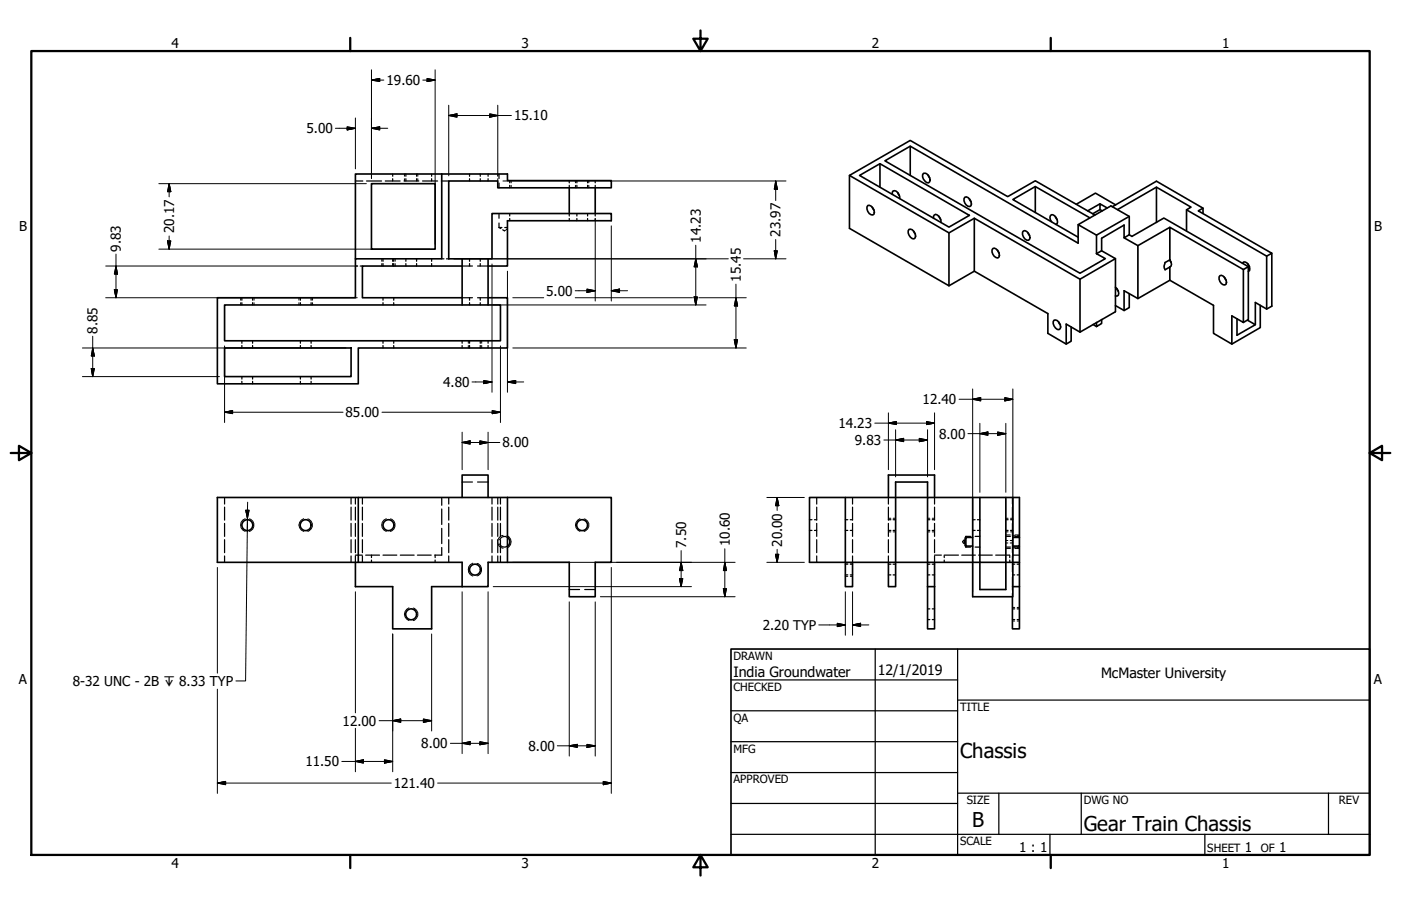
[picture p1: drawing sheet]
<svg xmlns="http://www.w3.org/2000/svg" width="432mm" height="279mm" viewBox="0 0 432 279" stroke-linecap="round" stroke-linejoin="round" font-family="sans-serif">
<!-- layer: Hidden (ANSI) -->
<g fill="none" stroke="#000" stroke-width=".38">
<path d="M109.5 55.8h2.3M113 55.8h4.6M118.7 55.8h4.6M121 53.7v.7M121 55.1v.7M124.5 55.8h4.6M125.1 53.7v.7M125.1 55.1v.7M128.4 53.7v.7M128.4 55.1v.7M130.2 55.8h4.7M133 53.7v.7"/>
<path d="M133 55.1v.7M136 55.8h2.3M144.7 53.7v.7M144.7 55.1v.7M148 53.7v.7M148 55.1v.7M150.4 53.7v.7M150.4 55.1v.7M153.8 53.7v1.4M153.8 56.5v1.4M157.1 55.7v.7M157.1 57.2v.7"/>
<path d="M175.5 55.7v.7M175.5 57.2v.7M177.8 55.7v.7M177.8 57.2v.7M181.1 55.7v.7M181.1 57.2v.7M183.5 55.7v.7M183.5 57.2v.7M118 79.8v.8M121 79.8v.8M121.3 79.8v.8M125.1 79.8v.8"/>
<path d="M128.4 79.8v.8M133 79.8v.8M136.1 79.8h.7M137.6 79.8h.7M144.7 79.8v.8M148 79.8v.8M153.8 70.2h.9M153.8 65.8v1.5M153.8 68.8v1.4M153.8 70.2l.6 .3M154.9 70.9l.5 .3 .4-.2M155.6 70.2h.8"/>
<path d="M156.4 70.6l-.3 .2M157.1 65.8v.8M157.1 67.4v.7M175.5 65.8v.8M175.5 67.4v.7M177.8 65.8v.8M177.8 67.4v.7M181.1 65.8v.8M181.1 67.4v.7M183.5 65.8v.8M183.5 67.4v.7M74.5 91.8v.8"/>
<path d="M74.5 93.3v.7M77.9 91.8v.8M77.9 93.3v.7M92.6 91.8v.8M92.6 93.3v.7M95.9 91.8v.8M95.9 93.3v.7M109.5 82h.7M111 82h.7M118 81.3v.7M118 91.8v.8M118 93.3v.7"/>
<path d="M121 81.3v.7M121.3 81.3v.7M121.3 91.8v.8M121.3 93.3v.7M125.1 81.3v.7M128.4 81.3v.7M133 81.3v.7M142.4 82h3.2M142.4 91.8h3.2M144.7 81.3v.7M144.7 91.8v.8M144.7 93.3v.7"/>
<path d="M147.2 82h3.2M147.2 91.8h3.2M148 81.3v.7M148 91.8v.8M148 93.3v.7M74.5 105.1v.8M74.5 106.6v.7M74.5 116.1v.8M74.5 117.6v.8M77.9 105.1v.8M77.9 106.6v.7M77.9 116.1v.8"/>
<path d="M77.9 117.6v.8M92.6 105.1v.8M92.6 106.6v.7M92.6 116.1v.8M92.6 117.6v.8M95.9 105.1v.8M95.9 106.6v.7M95.9 116.1v.8M95.9 117.6v.8M118 105.1v.8M118 106.6v.7M121.3 105.1v.8"/>
<path d="M121.3 106.6v.7M142.4 105.1v.8M142.4 106.6v.7M144.7 105.1v.8M144.7 106.6v.7M148 105.1v.8M148 106.6v.7M150.4 105.1v.8M150.4 106.6v.7M69.2 153.4v2M69.2 156.4v4M108.2 153.4v2"/>
<path d="M108.2 156.4v4M109.5 153.4v2M109.5 156.4v4M111.7 153.4v2M111.7 156.4v4M136.1 153.4v2.4M136.1 157v4.7M138.3 153.4v2M138.3 156.4v4M142.4 148.7h3.2M147.2 148.7h3.2M151.6 153.4v2"/>
<path d="M151.6 156.4v4M153.4 153.4v2M153.4 156.4v4M154.2 153.4v2M154.2 156.4v4M251.7 153.4v2M251.7 156.4v4M262.8 153.4v2M262.8 156.4v4M273.8 153.4v2M273.8 156.4v4M288 153.4v2"/>
<path d="M288 156.4v4M312 153.4v2M312 156.4v4M69.2 161.4v4M69.2 166.4v4M69.2 171.4v2M108.2 161.4v4M108.2 166.4v4M108.2 171.4v2M109.5 171.2h2.1M109.5 161.4v4M109.5 166.4v4"/>
<path d="M109.5 171.4v2M111.7 161.4v4M111.7 166.4v4M111.7 171.4v2M112.7 171.2h4.3M114.5 171.2v.8M114.5 172.7v.7M118 171.2h4.3M123.4 171.2h4.2M128.7 171.2h4.2M134.1 171.2v.8M134.1 172.7v.7"/>
<path d="M136.1 168.8v2.4h-2.1M136.1 162.9v4.7M138.3 161.4v4M138.3 166.4v4M138.3 171.4v2M151.6 161.4v4M151.6 166.4v4M151.6 171.4v2M153.4 161.4v4M153.4 166.4v4M153.4 171.4v2M154 167.8a1.53 1.53 0 0 0 2.4 .6"/>
<path d="M154.2 161.4v4M154.2 166.4v4M154.2 171.4v2M156.4 165.7a1.59 1.59 0 0 0-2.4 .7M249.5 160.3h.8M249.5 163.6h.8M251 160.3h.7M251 163.6h.7M251.7 161.4v4M251.7 166.4v4M251.7 171.4v2M260.5 177.3h.8"/>
<path d="M260.5 174h.8M260.5 160.3h.8M260.5 163.6h.8M262.1 177.3h.7M262.1 174h.7M262.1 160.3h.7M262.1 163.6h.7M262.8 161.4v4M262.8 166.4v4M262.8 171.4v2M273.8 161.4v4M273.8 166.4v4"/>
<path d="M273.8 171.4v2M273.8 177.3h.8M273.8 174h.8M273.8 160.3h.8M273.8 163.6h.8M275.3 177.3h.7M275.3 174h.7M275.3 160.3h.7M275.3 163.6h.7M285.9 177.3h.7M285.9 174h.7M285.9 160.3h.7"/>
<path d="M285.9 163.6h.7M287.3 177.3h.7M287.3 174h.7M287.3 160.3h.7M287.3 163.6h.7M288 171.2h2.1M288 161.4v4M288 166.4v4M288 171.4v2M291 171.2v.8M291 172.7v.7M291.2 171.2h4.2"/>
<path d="M296.4 171.2h4.2M297.1 166.6l-.4 .5 .4 .5M297.4 168.2l.3 .5M297.7 165.4v.3M297.7 168.4v.1M297.7 168.7h.1M297.7 165.4h1.4M297.7 168.7h1.4M297.7 165.4l-.3 .6M299.8 160.3h.7M299.8 163.6h.7M300.5 165.4h1.5"/>
<path d="M300.5 168.7h1.5M301.2 160.3h.8M301.2 163.6h.8M301.6 171.2h4.2M306.9 171.2h4.2M310 165.4h1.4M310 168.7h1.4M310 160.3h.7M310 163.6h.7M311.2 171.2v.8M311.2 172.7v.7M311.5 160.3h.7"/>
<path d="M311.5 163.6h.7M312 161.4v4M312 166.4v4M312 171.4v5M312 177.9v4.1M312 177.3h.7M312 174h.7M312.1 171.2h2.1M312.8 165.4h1.4M312.8 168.7h1.4M313.5 177.3h.7M313.5 174h.7"/>
<path d="M175.5 181.8h3.1M180.2 181.8h3.3M285.9 187.8h.7M285.9 191.1h.7M287.3 187.8h.7M287.3 191.1h.7M312 180.9h.2M312 183v1M312 187.8h.7M312 191.1h.7M313.5 187.8h.7M313.5 191.1h.7"/>
</g>
<!-- layer: Visible (ANSI) -->
<g fill="none" stroke="#000" stroke-width=".51">
<path d="M114.5 56.6h19.6v20.2h-19.6zM136.1 53.7h-26.6v26.1M136.1 53.7h20.3v2h32v2.2h-35v-2.1h-15.1v24h13.3v-14h36.8v2.3h-32v13.9h-6M136.1 53.7v26.1h-26.6v12h-42.5v26.6h43.4v-11.1h46v-15.5h-6M175.5 57.9v7.9M183.5 57.9v7.9M261.8 54.1v16.3l30.7 17.7 7.8-4.5 22.7 13.1v6.1l5.6 3.3M264.9 54.1l6.3-3.6 27.6 15.9-6.3 3.6zM271.2 50.5v7.2M275 59.9l.2-1a1.92 1.92 0 0 1 2.1 2.3M276.7 59.4l.5 .9M280.5 45.1v9"/>
<path d="M284.6 53.5a1.82 1.82 0 0 1 1.8 .9 1.82 1.82 0 0 1-.2 2 2.05 2.05 0 0 1-1.6-2.9zM286 54l.6 .9M319.1 57.5v8M356.4 57.7v10.9M142.4 79.8v14.2h8v-14.2M267.5 63.4a2.01 2.01 0 0 1 1.9 2.6l-.4 .3a2.02 2.02 0 0 1-1.5-2.9zM268.8 63.9l.6 .9M280.2 70.7a1.99 1.99 0 0 1 1.9 2.6l-.4 .4a2.06 2.06 0 0 1-1.5-3zM281.6 71.2l.5 1M287.7 67.2l.3-.9a1.36 1.36 0 0 1 1.8 1l.2 1.3M289.4 66.7l.5 1M292.5 71.8v16.3"/>
<path d="M297.4 60.8a1.77 1.77 0 0 1 2 2.1l-.1 .5-.4 .3a1.98 1.98 0 0 1-1.5-2.9zM298.7 61.3l.6 .9M300.3 67.3v16.3M306 76.6a1.59 1.59 0 0 1 1.9 1.4v1.2l-.4 .4a2.06 2.06 0 0 1-1.5-3zM307.4 77.1l.6 1M315.4 71.2a1.76 1.76 0 0 1 2 2.1l-.1 .6-.4 .2a1.98 1.98 0 0 1-1.5-2.9zM316.7 71.7l.6 .9M324.1 68.4a1.43 1.43 0 0 1-.1-2.2 2.16 2.16 0 0 1 1.8 2.8l-.4 .2M325.2 66.8l.6 1M331.7 63l5.9-3.4 6.3 3.6M332.3 69.3v5.7l-51.8-29.9-7.8 4.5 60.2 34.7 7.8-4.5-2.8-1.6M335.9 67.2l-16.8-9.7-6.9 4 20.1 11.7"/>
<path d="M337.4 66.3l-18.3-10.5-8.5 4.8-30.1-17.3-18.7 10.8 30.7 17.7 7.8-4.5 32.6 18.8 10.9-6.3-4.3-2.5M337.9 72.5v5.7M339 64.6l.7 .4M339 62.9l-3.8 2.1M341.2 64.1l-2.2-1.2v1.7l-2.2 1.3M342.8 63.8l13.6-7.9 14.4 8.3v1.6M343.8 79.8v16.3l-10.9 6.3-4.3-2.5v6.2l1.5-.9v-4.4M346.5 73.3l4.2 2.5v16.3M348 66.7l-10.1 5.8-5.6-3.2 10.1-5.8 5.6 3.2v5.7M348 72.4l-1.5 .9v-3.9l-7 4.1v3.8l-1.6 .9M348 72.4l.9 .5 9.8-5.7 26 15M360.6 70.1l-9.9 5.7"/>
<path d="M365.7 64.7v6.5M370.8 64.2l-1.5 .8 22.7 13.1-1.6 .9-24.7-14.3 1.4-.8-10.7-6.2-12 6.9M390.4 79v16.3M392 78.1v16.3l-1.6 .9-3.5-2v6.8M142.4 94h-73.2v11.1h85v-11.1h-3.8M142.4 82h-30.7v9.8h30.7M324.9 98.7a1.99 1.99 0 0 1 1.9 2.6l-.4 .4a2.06 2.06 0 0 1-1.5-3zM326.3 99.3l.5 .9M332.9 86.1v16.3M339.5 98.6v1.2l-1.6 .9v-1.3M343.8 88.6a2.22 2.22 0 0 1 .9 2.5l-.4 .2-.5-.1M344.1 88.9l.6 1"/>
<path d="M348 90.6v4.3l-1.5 .9-2.7-1.6M360.5 80.1l.4 .8M360.6 80.1v-10l22.6 13v16.3l-3.5-2v8.7l-5.7-3.3v-8.6l-13.4-7.8v-4M360.6 86.4l-9.9 5.7-4.2-2.4v6.1M360.6 80.1a1.42 1.42 0 0 1 0 2.3M360.6 80.1l-1.5 .9-.3 1.2 .3 1 1.5-.8M376 85a1.76 1.76 0 0 1 2 2.1l-.1 .5-.4 .3a1.98 1.98 0 0 1-1.5-2.9zM377.3 85.5l.6 .9M381.3 98.3v5.1l5.6-3.3-2.4-1.4M383 81.2l.2-.4a1.99 1.99 0 0 1 1.9 2.6l-.4 .3M383.2 83.1l1.5-.9v16.4l-1.5 .8M384.6 81.3l.5 1"/>
<path d="M388.4 94.2v6.8l-8.7 5.1M69.2 107.3h39v8.8h-39zM336.9 100.1l1 .6M110.4 153.4v20M142.4 153.4v-6.9h8v6.9M156.4 153.4h32v20h-4.9v10.6h-8v-10.6h-25.1v7.5h-8M156.4 153.4h-89.4v20h75.4v7.5M156.4 153.4v20M260.5 153.4v27.5h2.3v-7.5M273.8 153.4v-6.9h14.2v6.9M299.8 153.4v30.6h12.4v-30.6M302 153.4h12.2v12.3"/>
<path d="M310 153.4v28.4h-8v-28.4h-16.1v27.5M109.5 173.4v7.5h11.5v13h12v-13h9.4M156.4 165.7a1.68 1.68 0 0 1 0 2.8M273.8 173.4v7.5h2.2v-32.2h9.9v4.7h-36.4v20h64.7M288 173.4v7.5M297.7 165.7l-.2 .5a1.86 1.86 0 0 0 .2 2.2M299.8 165.7h-2.1v2.7h2.1M312.2 165.7h2M314.2 165.7v2.7h-2M314.2 168.4v12.5M285.9 180.9v13h2.1v-13M285.9 180.9h2.1"/>
<path d="M312.2 180.9h2M314.2 180.9v13h-2.2v-9.9"/>
<circle cx="76.2" cy="162" r="1.68"/>
<circle cx="94.2" cy="162" r="1.68"/>
<circle cx="119.7" cy="162" r="1.68"/>
<circle cx="146.4" cy="175.7" r="1.68"/>
<circle cx="179.4" cy="162" r="1.68"/>
<circle cx="126.7" cy="189.5" r="1.68"/>
</g>
<!-- layer: Hidden Narrow (ANSI) -->
<g fill="none" stroke="#000" stroke-width=".31">
<path d="M124.7 53.7v.7M124.7 55.1v.7M128.8 53.7v.7M128.8 55.1v.7M153.4 53.7v.7M153.4 55.1v.7M157.5 55.7v.7M157.5 57.2v.7M177.4 55.7v.7M177.4 57.2v.7M181.5 55.7v.7M181.5 57.2v.7"/>
<path d="M117.7 79.8v.8M121.8 79.8v.8M74.2 91.8v.8M74.2 93.3v.7M78.3 91.8v.8M78.3 93.3v.7M92.1 91.8v.8M92.1 93.3v.7M96.3 91.8v.8M96.3 93.3v.7M117.7 81.3v.7M121.8 81.3v.7"/>
<path d="M144.3 105.1v.8M144.3 106.6v.7M148.5 105.1v.8M148.5 106.6v.7M75.6 160a2.09 2.09 0 0 0-1.4 1.9 2.09 2.09 0 0 0 1.4 2M93.6 160a2.06 2.06 0 0 0-1.5 1.9 2.06 2.06 0 0 0 1.5 2M119.1 160a2.09 2.09 0 0 0-1.4 1.9 2.09 2.09 0 0 0 1.4 2M178.8 160a2.09 2.09 0 0 0-1.4 1.9 2.09 2.09 0 0 0 1.4 2M273.8 159.8h.8M275.3 159.8h.7M285.9 159.8h.7M287.3 159.8h.7"/>
<path d="M310 159.8h.7M311.5 159.8h.7M76.8 160a2.02 2.02 0 0 1 1.5 2 2.02 2.02 0 0 1-1.5 1.9M94.9 160a2.02 2.02 0 0 1 1.4 2 2.02 2.02 0 0 1-1.4 1.9M120.3 160a2.02 2.02 0 0 1 1.5 2 2.02 2.02 0 0 1-1.5 1.9M145.7 173.7a2.13 2.13 0 0 0-1.4 2 2.13 2.13 0 0 0 1.4 2M147 173.7a2.02 2.02 0 0 1 1.4 2 2.02 2.02 0 0 1-1.4 1.9M153.4 167.2a1.89 1.89 0 0 0 1.7 1.9M155.1 165.1a1.89 1.89 0 0 0-1.7 1.8M156.3 165.2a2.06 2.06 0 0 1 1.2 1.9 2.06 2.06 0 0 1-1.2 1.9M180 160a1.99 1.99 0 0 1 1.5 2 1.99 1.99 0 0 1-1.5 1.9M260.5 177.7h.8"/>
<path d="M260.5 173.6h.8M262.1 177.7h.7M262.1 173.6h.7M273.8 164h.8M275.3 164h.7M285.9 164h.7M287.3 164h.7M310 165h1.4M310 169.2h1.4M310 166.7h.6M310 167.4h.6M310 164h.7"/>
<path d="M311.3 166.7h.7M311.3 167.4h.7M311.5 164h.7M312.2 168.9h.7M312.2 165.2h.7M312.8 165h1.4M312.8 169.2h1.4M313.6 168.9h.6M313.6 165.2h.6M126 187.5a2.09 2.09 0 0 0-1.3 1.9 2.09 2.09 0 0 0 1.3 2M127.4 187.5a2.02 2.02 0 0 1 1.4 2 2.02 2.02 0 0 1-1.4 1.9M312 187.3h.7"/>
<path d="M312 191.5h.7M313.5 187.3h.7M313.5 191.5h.7"/>
</g>
<!-- layer: Border (ANSI) -->
<path d="M9.7 15.7h412.4v248h-412.4zM107.9 11.7v4M215.9 9.4v6.3l-2.2-3.8h4.4l-2.2 3.8M323.8 11.7v4M3.3 139.7h6.4l-3.9-2.2v4.4l3.9-2.2M422.1 139.7l3.9 2.2v-4.4l-3.9 2.2h6.4M107.9 263.7v4M215.9 263.7l2.2 3.8h-4.4l2.2-3.8v6.3M323.8 263.7v4" fill="none" stroke="#000" stroke-width=".7"/>
<!-- layer: Title (ANSI) -->
<g fill="none" stroke="#000" stroke-width=".38">
<path d="M225.3 209.7h69.8M225.3 219.2h69.8M269.7 200.2v63.5M295.1 215.9h127M295.1 200.2v63.5M225.3 228.7h69.8M225.3 238.3h69.8M225.3 257.3h196.8M225.3 247.8h69.8M295.1 244.6h127M307.8 244.6v12.7M323.6 257.3v6.4"/>
<path d="M333.2 244.6v12.7M371.3 257.3v6.4M409.4 244.6v12.7"/>
</g>
<path d="M225.3 200.2h196.8v63.5h-196.8z" fill="none" stroke="#000" stroke-width=".51"/>
<!-- layer: Symbol (ANSI) -->
<path d="M75.8 157.4h1l-.5 2.4zM76.3 159.8l-.6 50.2h-3M76.3 159.8l-.1 4.2M76.3 154.9v4.9" fill="none" stroke="#000" stroke-width=".31"/>
<path d="M75.8 157.4l.5 2.4zM75.8 157.4h1l-.5 2.4z" fill="#000" stroke="#000" stroke-width=".31"/>
<!-- layer: Dimension (ANSI) -->
<g fill="none" stroke="#000" stroke-width=".31">
<path d="M103.4 39.6h6.1M107 39.1l2.5 .5-2.5 .5zM109.5 36.4v15.7M114.5 24.7l2.5-.5v.9zM114.5 39.6l2.5-.5v1zM114.5 24.7h3.8M114.5 21.5v33.6M114.5 39.6h5M130.3 24.7h3.8M131.6 24.2l2.5 .5-2.5 .4zM134.1 21.5v53.7M138.3 35.6l2.5-.5v1z"/>
<path d="M138.3 35.6h19.3M138.3 32.4v21.8M150.9 35.1l2.5 .5-2.5 .5zM153.4 32.4v21.8M49 56.6h63.9M52.1 56.6l.5 2.5h-1zM52.1 56.6v4.1M155 55.8h87.3M239.1 55.8l.5 2.6h-1zM239.1 55.8v6M35.8 78.4v13.4M49 76.8h83.5"/>
<path d="M51.6 74.3h1l-.5 2.5zM52.1 72.8v4M139.9 79.8h84.6M183.5 67.5v25.3M188.4 69.7v23.1M214.4 79.8l.5 2.5h-1zM214.4 75.6v18.4M229.2 79.8h13.1M238.6 77.3h1l-.5 2.5zM239.1 73.9v5.9M32.6 91.8h77.5M32.6 82h77.5"/>
<path d="M35.2 89.3h1l-.4 2.5zM35.8 82l.4 2.5h-1zM151.6 81.4v39.6M152 94h65.6M156.4 83.6v37.4M158.1 91.8h9.5M177.3 89.7h6.2M177.3 91.8h36.1M180.9 89.2l2.6 .5-2.6 .5zM188.4 89.7l2.5-.5v1zM188.4 89.7h5M213.9 91.6h1l-.5 2.4z"/>
<path d="M215.4 91.8h14.6M226.8 91.8l.5 2.6h-1zM226.8 87.6v19.7M25.4 107.3h81.2M25.4 116.1h42.2M28.1 113.7h1l-.5 2.4zM28.6 107.3l.5 2.5h-1zM28.6 103.7v12.4M69.2 106.7v23.6M145.5 117.8h6.1M149.1 117.3l2.5 .5-2.5 .5zM154.2 106.7v23.6"/>
<path d="M156.4 117.8l2.5-.5v1zM156.4 117.8h5M158.1 107.3h71.9M226.3 104.8h1l-.5 2.5zM299.8 120v62.4M312.2 120v51.8M69.2 127.1l2.5-.5v1zM69.2 127.1h36.5M117.7 127.1h36.5M142.4 136.5l2.5-.5v1zM142.4 133.3v11.5M142.4 136.5h11.7"/>
<path d="M147.9 136l2.5 .5-2.5 .5zM150.4 133.3v11.5M151.7 126.6l2.5 .5-2.5 .5zM269.6 130.5h18.4M272.4 135.7h13.5M273.8 130.5l2.5-.5v.9zM273.8 127.3v17.5M276 135.7l2.5-.5v1zM276 132.5v14.6M283.3 135.2l2.6 .5-2.6 .5zM285.6 130l2.4 .5-2.4 .4zM285.9 132.5v14.6"/>
<path d="M288 127.3v17.5M295.6 123.1h16.6M298.3 133.7h11.7M299.8 123.1l2.5-.5v1zM302 133.7l2.5-.5v1zM302 130.6v21.2M307.5 133.2l2.5 .5-2.5 .5zM309.7 122.6l2.5 .5-2.5 .5zM310 130.6v21.2M236.3 153.4h11.6M239.5 153.4l.5 2.6h-1zM239.5 153.4v4"/>
<path d="M67 175v32.6M158.1 173.4h68.5M188.4 175v69.7M209.4 178.4h1l-.5 2.5zM209.9 173.4l.5 2.6h-1zM209.9 169.8v11.1M223.4 173.4l.5 2.6h-1zM223.4 169.2v14.8M236.3 173.4h11.6M239 170.9h1l-.5 2.5zM239.5 169.4v4M109.5 182.5v37.3"/>
<path d="M121 195.5v42.5M133 195.5v29.9M142.4 182.5v49.9M150.4 182.5v49.9M152 180.9h61.1M175.5 185.6v47.6M183.5 185.6v47.6M185 184h41.6M222.9 181.5h1l-.5 2.5zM252.3 192.7h8.2M258.1 192.2l2.4 .5-2.4 .5zM260.5 182.5v13.4"/>
<path d="M262.8 192.7l2.4-.5v1zM262.8 192.7h5M262.8 182.5v13.4M67 212.5v32.2M105.3 234.8h15.7M109.5 234.8l2.5-.5v1zM109.5 224.6v13.4M116.8 222.2h16.2M118.5 234.3l2.5 .5-2.5 .5zM121 222.2l2.5-.5v1.1zM130.5 221.7l2.5 .5-2.5 .6zM138.8 229.2h11.6"/>
<path d="M142.4 229.2l2.5-.5v1zM147.9 228.7l2.5 .5-2.5 .5zM171.8 230h11.7M175.5 230l2.4-.4v.9zM180.9 229.6l2.6 .4-2.6 .5zM67 241.5l2.5-.5v1zM67 241.5h53.6M134.9 241.5h53.5M185.9 241l2.5 .5-2.5 .5z"/>
</g>
<g fill="#000" stroke="#000" stroke-width=".31">
<path d="M114.5 24.7l2.5-.5zM114.5 24.7l2.5-.5v.9zM114.5 39.6l2.5-.5zM114.5 39.6l2.5-.5v1zM131.6 25.1l2.5-.4zM131.6 24.2l2.5 .5-2.5 .4zM138.3 35.6l2.5-.5zM138.3 35.6l2.5-.5v1zM150.9 36.1l2.5-.5zM150.9 35.1l2.5 .5-2.5 .5zM52.1 56.6l.5 2.5zM52.1 56.6l.5 2.5h-1z"/>
<path d="M107 40.1l2.5-.5zM107 39.1l2.5 .5-2.5 .5zM239.1 55.8l.5 2.6zM239.1 55.8l.5 2.6h-1zM51.6 74.3l.5 2.5zM51.6 74.3h1l-.5 2.5zM238.6 77.3l.5 2.5zM238.6 77.3h1l-.5 2.5zM35.2 89.3l.6 2.5zM35.2 89.3h1l-.4 2.5zM35.8 82l.4 2.5zM35.8 82l.4 2.5h-1z"/>
<path d="M180.9 90.2l2.6-.5zM180.9 89.2l2.6 .5-2.6 .5zM188.4 89.7l2.5-.5zM188.4 89.7l2.5-.5v1zM213.9 91.6l.5 2.4zM213.9 91.6h1l-.5 2.4zM214.4 79.8l.5 2.5zM214.4 79.8l.5 2.5h-1zM226.8 91.8l.5 2.6zM226.8 91.8l.5 2.6h-1zM28.1 113.7l.5 2.4zM28.1 113.7h1l-.5 2.4z"/>
<path d="M28.6 107.3l.5 2.5zM28.6 107.3l.5 2.5h-1zM149.1 118.3l2.5-.5zM149.1 117.3l2.5 .5-2.5 .5zM156.4 117.8l2.5-.5zM156.4 117.8l2.5-.5v1zM226.3 104.8l.5 2.5zM226.3 104.8h1l-.5 2.5zM69.2 127.1l2.5-.5zM69.2 127.1l2.5-.5v1zM142.4 136.5l2.5-.5zM142.4 136.5l2.5-.5v1z"/>
<path d="M147.9 137l2.5-.5zM147.9 136l2.5 .5-2.5 .5zM151.7 127.6l2.5-.5zM151.7 126.6l2.5 .5-2.5 .5zM273.8 130.5l2.5-.5zM273.8 130.5l2.5-.5v.9zM276 135.7l2.5-.5zM276 135.7l2.5-.5v1zM283.3 136.2l2.6-.5zM283.3 135.2l2.6 .5-2.6 .5zM285.6 130.9l2.4-.4zM285.6 130l2.4 .5-2.4 .4z"/>
<path d="M299.8 123.1l2.5-.5zM299.8 123.1l2.5-.5v1zM302 133.7l2.5-.5zM302 133.7l2.5-.5v1zM307.5 134.2l2.5-.5zM307.5 133.2l2.5 .5-2.5 .5zM309.7 123.6l2.5-.5zM309.7 122.6l2.5 .5-2.5 .5zM239.5 153.4l.5 2.6zM239.5 153.4l.5 2.6h-1zM209.4 178.4l.5 2.5zM209.4 178.4h1l-.5 2.5z"/>
<path d="M209.9 173.4l.5 2.6zM209.9 173.4l.5 2.6h-1zM223.4 173.4l.5 2.6zM223.4 173.4l.5 2.6h-1zM239 170.9l.5 2.5zM239 170.9h1l-.5 2.5zM222.9 181.5l.5 2.5zM222.9 181.5h1l-.5 2.5zM258.1 193.2l2.4-.5zM258.1 192.2l2.4 .5-2.4 .5zM262.8 192.7l2.4-.5zM262.8 192.7l2.4-.5v1z"/>
<path d="M109.5 234.8l2.5-.5zM109.5 234.8l2.5-.5v1zM118.5 235.3l2.5-.5zM118.5 234.3l2.5 .5-2.5 .5zM121 222.2l2.5-.5zM121 222.2l2.5-.5v1.1zM130.5 222.8l2.5-.6zM130.5 221.7l2.5 .5-2.5 .6zM142.4 229.2l2.5-.5zM142.4 229.2l2.5-.5v1zM147.9 229.7l2.5-.5zM147.9 228.7l2.5 .5-2.5 .5z"/>
<path d="M175.5 230l2.4-.4zM175.5 230l2.4-.4v.9zM180.9 230.5l2.6-.5zM180.9 229.6l2.6 .4-2.6 .5zM67 241.5l2.5-.5zM67 241.5l2.5-.5v1zM185.9 242l2.5-.5zM185.9 241l2.5 .5-2.5 .5z"/>
</g>
<g font-size="6.3">
<text x="295.9" y="233.7">Chassis</text>
<text x="299.7" y="255.1">B</text>
<text x="334" y="256.4">Gear Train Chassis</text>
</g>
<g font-size="4.4">
<text x="226.1" y="208.9">India Groundwater</text>
<text x="270.5" y="208.2">12/1/2019</text>
<text x="339.3" y="209.2">McMaster University</text>
</g>
<g font-size="4.2">
<text x="52.8" y="14.7">4</text>
<text x="160.8" y="14.7">3</text>
<text x="268.7" y="14.7">2</text>
<text x="376.7" y="14.7">1</text>
<text x="119.1" y="26.2">19.60</text>
<text x="94.5" y="41.1">5.00</text>
<text x="158.4" y="37.1">15.10</text>
<text x="5.9" y="71.4">B</text>
<text x="53.7" y="71.9" transform="rotate(-90 53.7 71.9)">20.17</text>
<text x="423.5" y="71.4">B</text>
<text x="37.3" y="77.6" transform="rotate(-90 37.3 77.6)">9.83</text>
<text x="216" y="74.8" transform="rotate(-90 216 74.8)">14.23</text>
<text x="240.6" y="73" transform="rotate(-90 240.6 73)">23.97</text>
<text x="228.3" y="86.9" transform="rotate(-90 228.3 86.9)">15.45</text>
<text x="168.3" y="91.2">5.00</text>
<text x="30.1" y="102.9" transform="rotate(-90 30.1 102.9)">8.85</text>
<text x="136.6" y="119.3">4.80</text>
<text x="284.4" y="124.7">12.40</text>
<text x="106.5" y="128.7">85.00</text>
<text x="154.9" y="138">8.00</text>
<text x="258.4" y="132">14.23</text>
<text x="263.5" y="137.2">9.83</text>
<text x="289.4" y="135.3">8.00</text>
<text x="211.5" y="169" transform="rotate(-90 211.5 169)">7.50</text>
<text x="224.9" y="168.4" transform="rotate(-90 224.9 168.4)">10.60</text>
<text x="241" y="168.7" transform="rotate(-90 241 168.7)">20.00</text>
<text x="235.1" y="194.2">2.20 TYP</text>
<text x="5.8" y="211.1">A</text>
<text x="22.4" y="211.5">8-32 UNC - 2B ↧ 8.33 TYP</text>
<text x="423.4" y="211.1">A</text>
<text x="105.6" y="223.8">12.00</text>
<text x="129.9" y="230.8">8.00</text>
<text x="162.9" y="231.5">8.00</text>
<text x="94.1" y="236.3">11.50</text>
<text x="121.3" y="243">121.40</text>
<text x="314.1" y="262.9">1 : 1</text>
<text x="383.7" y="262.8">1</text>
<text x="394.2" y="262.8">1</text>
<text x="52.8" y="267.7">4</text>
<text x="160.8" y="267.7">3</text>
<text x="268.7" y="267.7">2</text>
<text x="376.7" y="267.7">1</text>
</g>
<g font-size="3.5">
<text x="226.1" y="203.5">DRAWN</text>
<text x="226.1" y="213">CHECKED</text>
<text x="295.9" y="219.2">TITLE</text>
<text x="226.1" y="222.6">QA</text>
<text x="226.1" y="232.1">MFG</text>
<text x="226.1" y="241.6">APPROVED</text>
<text x="297.9" y="248">SIZE</text>
<text x="334" y="248">DWG NO</text>
<text x="412.7" y="247.9">REV</text>
<text x="295.9" y="260.7">SCALE</text>
<text x="372.1" y="262.8">SHEET</text>
<text x="388.6" y="262.8">OF</text>
</g>
</svg>
